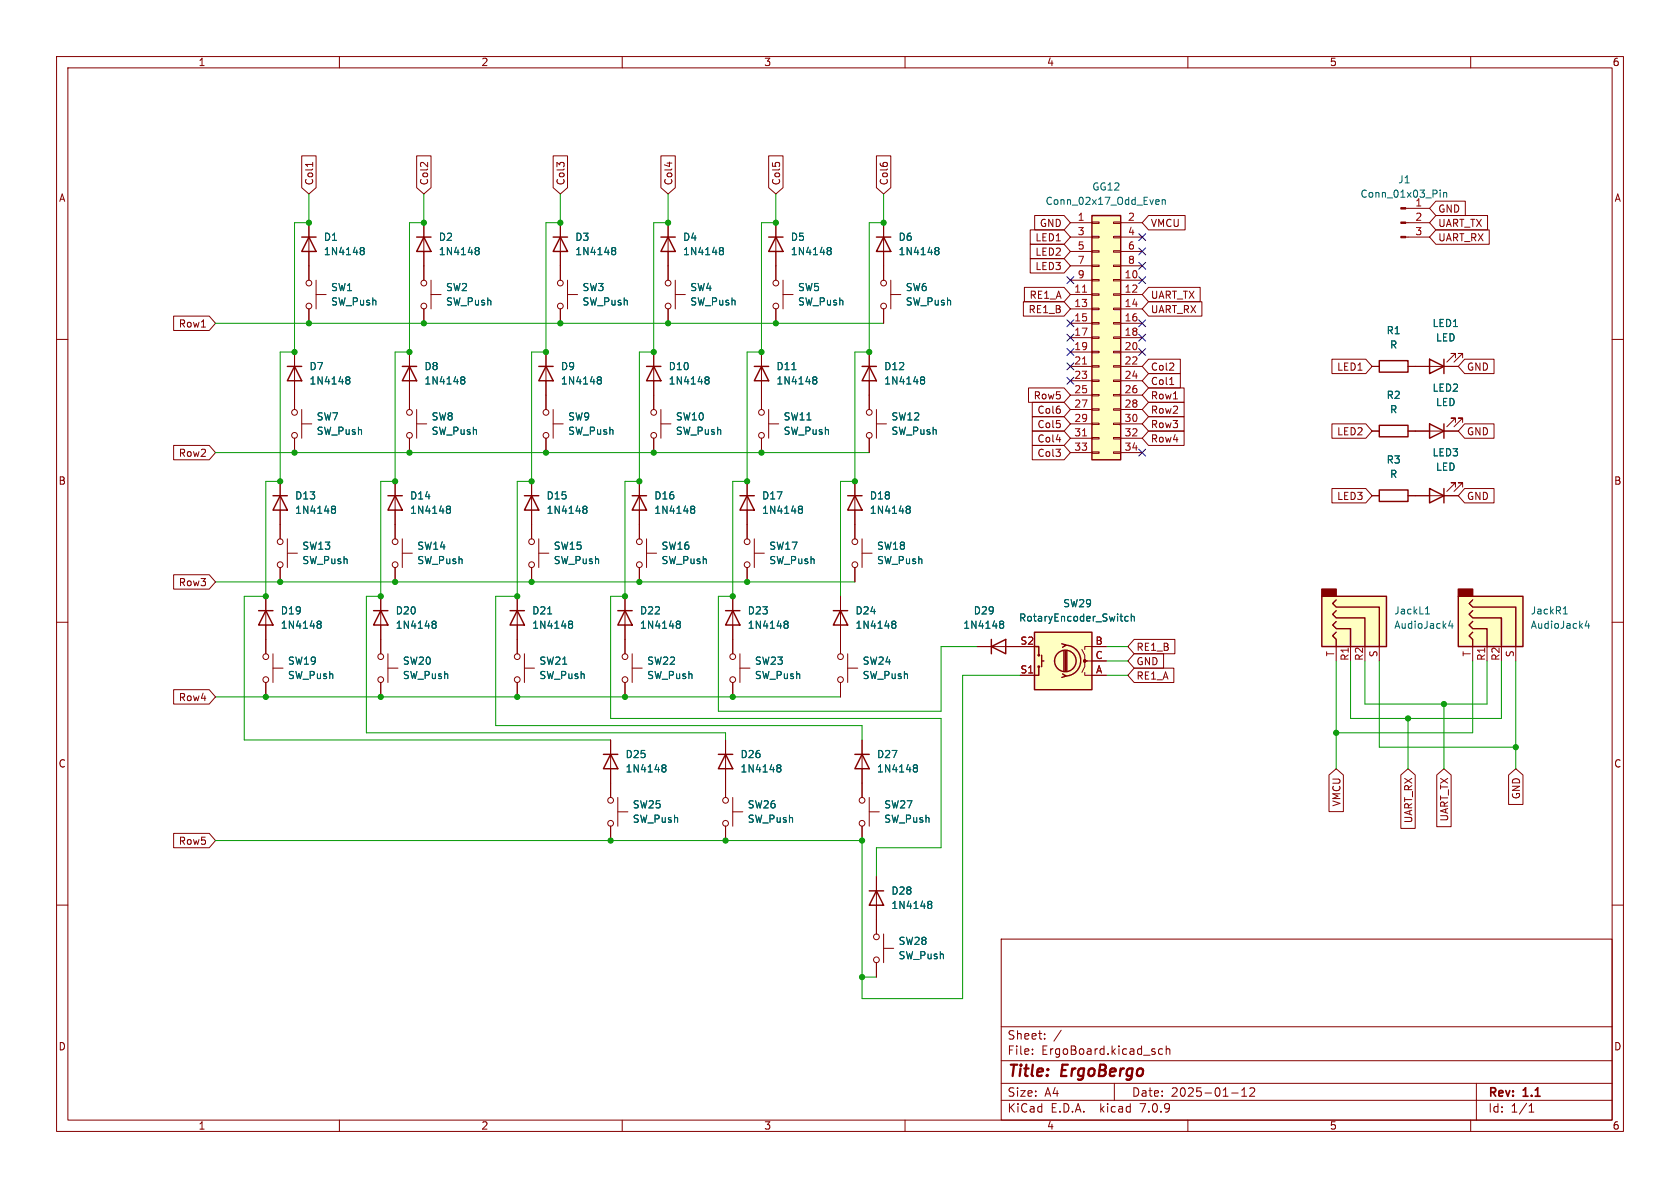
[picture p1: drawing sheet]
<svg xmlns="http://www.w3.org/2000/svg" width="297mm" height="210mm" viewBox="0 0 297 210" stroke-linecap="round" stroke-linejoin="round" font-family="sans-serif">
<g fill="none" stroke="#840000" stroke-width=".18">
<path d="M10 10h277v190h-277zM12 12h273v186h-273zM60 10v2M110 10v2M160 10v2M210 10v2M260 10v2M53.3 27.6h2.6v5.6l-1.3 1.1-1.3-1.1zM54.6 39.4v10.1M55.3 28.7v.7M73.7 27.6h2.5v5.6l-1.3 1.1-1.2-1.1zM74.9 39.4v10.1"/>
<path d="M97.8 27.6h2.5v5.6l-1.2 1.1-1.3-1.1zM99.1 39.4v10.1M116.8 27.6h2.6v5.6l-1.3 1.1-1.3-1.1zM118.1 39.4v10.1M118.4 28.6v.8M135.9 27.6h2.5v5.6l-1.2 1.1-1.3-1.1zM137.2 39.4v10.1M154.9 27.6h2.6v5.6l-1.3 1.1-1.3-1.1zM156.2 39.4v10.1M182.9 38.1h5.2l1.1 1.3-1.1 1.2h-5.2zM189.2 39.4h3.8M193 39.2h1.3v.3h-1.3z"/>
<path d="M196.8 39.2h1.3v.3h-1.3zM198.1 39.4h3.8M203 38.1h6.5v2.5h-6.5l-1.1-1.2zM248.5 39.4h4.2M248.5 36.8h4.2M253.8 38.1h9.2v2.5h-9.2l-1.1-1.2zM253.8 35.6h5.2v2.5h-5.2l-1.1-1.3zM10 60h2M30.7 55.9h6.3l1.1 1.3-1.1 1.2h-6.3zM35.6 57.8h.7M54.6 54.6v2.6M55.9 52.1h1.8"/>
<path d="M55.9 49.5v5.1M74.9 54.6v2.6M76.2 52.1h1.8M76.2 49.5v5.1M99.1 54.6v2.6M100.3 52.1h1.8M100.3 49.5v5.1M118.1 54.6v2.6M119.4 52.1h1.8M119.4 49.5v5.1M137.2 54.6v2.6M138.4 52.1h1.8"/>
<path d="M138.4 49.5v5.1M156.2 54.6v2.6M157.5 52.1h1.8M157.5 49.5v5.1M180.9 53.3h7.2l1.1 1.3-1.1 1.3h-7.2zM181.1 50.8h7l1.1 1.3-1.1 1.2h-7zM182.1 40.6h6l1.1 1.3-1.1 1.3h-6zM182.1 43.2h6l1.1 1.3-1.1 1.2h-6zM182.1 45.7h6l1.1 1.3-1.1 1.3h-6zM189.2 41.9h3.8M189.2 52.1h3.8M189.2 49.5h3.8"/>
<path d="M189.2 54.6h3.8M189.2 57.2h3.8M189.2 59.7h3.8M189.2 44.5h3.8M189.2 47h3.8M193 59.6h1.3v.2h-1.3zM193 57h1.3v.3h-1.3zM193 54.5h1.3v.2h-1.3zM193 51.9h1.3v.3h-1.3zM193 49.4h1.3v.3h-1.3zM193 46.9h1.3v.2h-1.3zM193 44.3h1.3v.3h-1.3z"/>
<path d="M193 41.8h1.3v.2h-1.3zM196.8 59.6h1.3v.2h-1.3zM196.8 57h1.3v.3h-1.3zM196.8 54.5h1.3v.2h-1.3zM196.8 51.9h1.3v.3h-1.3zM196.8 49.4h1.3v.3h-1.3zM196.8 46.9h1.3v.2h-1.3zM196.8 44.3h1.3v.3h-1.3zM196.8 41.8h1.3v.2h-1.3zM198.1 41.9h3.8M198.1 52.1h3.8M198.1 49.5h3.8"/>
<path d="M198.1 54.6h3.8M198.1 57.2h3.8M198.1 59.7h3.8M198.1 44.5h3.8M198.1 47h3.8M203 53.3h9.5v2.6h-9.5l-1.1-1.3zM203 50.8h9.2v2.5h-9.2l-1.1-1.2zM248.5 41.9h4.2M253.8 40.6h9.5v2.6h-9.5l-1.1-1.3zM285 60h2M30.7 78.7h6.3l1.1 1.3-1.1 1.3h-6.3zM52.1 62.2v10.2"/>
<path d="M52.1 77.5v2.5M53.3 74.9h1.8M53.3 72.4v5.1M72.4 62.2v10.2M72.4 77.5v2.5M73.7 74.9h1.7M73.7 72.4v5.1M96.5 62.2v10.2M96.5 77.5v2.5M97.8 74.9h1.8M97.8 72.4v5.1M115.6 62.2v10.2"/>
<path d="M115.6 77.5v2.5M116.8 74.9h1.8M116.8 72.4v5.1M134.6 62.2v10.2M134.6 77.5v2.5M135.9 74.9h1.8M135.9 72.4v5.1M153.7 62.2v10.2M153.7 77.5v2.5M154.9 74.9h1.8M154.9 72.4v5.1M181.8 68.6h6.3l1.1 1.3-1.1 1.2h-6.3z"/>
<path d="M182.5 78.7h5.6l1.1 1.3-1.1 1.3h-5.6zM182.5 73.7h5.6l1.1 1.2-1.1 1.3h-5.6zM182.5 71.1h5.6l1.1 1.3-1.1 1.3h-5.6zM182.5 76.2h5.6l1.1 1.3-1.1 1.2h-5.6zM186.7 77.7h.8M189.2 74.9h3.8M189.2 62.2h3.8M189.2 64.8h3.8M189.2 67.3h3.8M189.2 69.9h3.8M189.2 72.4h3.8M189.2 77.5h3.8"/>
<path d="M193 79.9h1.3v.2h-1.3zM193 77.3h1.3v.3h-1.3zM193 74.8h1.3v.3h-1.3zM193 72.3h1.3v.2h-1.3zM193 69.7h1.3v.3h-1.3zM193 67.2h1.3v.2h-1.3zM193 64.6h1.3v.3h-1.3zM193 62.1h1.3v.3h-1.3zM196.8 79.9h1.3v.2h-1.3zM196.8 77.3h1.3v.3h-1.3zM196.8 74.8h1.3v.3h-1.3zM196.8 72.3h1.3v.2h-1.3z"/>
<path d="M196.8 69.7h1.3v.3h-1.3zM196.8 67.2h1.3v.2h-1.3zM196.8 64.6h1.3v.3h-1.3zM196.8 62.1h1.3v.3h-1.3zM198.1 74.9h3.8M198.1 62.2h3.8M198.1 64.8h3.8M198.1 67.3h3.8M198.1 69.9h3.8M198.1 72.4h3.8M198.1 77.5h3.8M203 63.5h5.7v2.5h-5.7l-1.1-1.2z"/>
<path d="M203 71.1h6.3v2.6h-6.3l-1.1-1.3zM203 68.6h6.3v2.5h-6.3l-1.1-1.2zM203 76.2h6.3v2.5h-6.3l-1.1-1.2zM203 73.7h6.3v2.5h-6.3l-1.1-1.3zM203 66h5.7v2.6h-5.7l-1.1-1.3zM206.8 68h.7M207.5 70.5h.7M235.5 74.9h6l1.1 1.3-1.1 1.3h-6zM235.5 63.5h6l1.1 1.3-1.1 1.2h-6zM242.6 64.8h1.2M242.6 76.2h1.2M248.9 64.8h8.9"/>
<path d="M248.9 76.2h8.9M257.3 63.2v-.7h-.8h.8l-1.5 1.5M257.3 74.7v-.8h-.8h.8l-1.5 1.5M258.6 63.2v-.7h-.8h.8l-1.6 1.5M258.6 74.7v-.8h-.8h.8l-1.6 1.5M258.9 63.5h5.2v2.5h-5.2l-1.1-1.2zM258.9 74.9h5.2v2.6h-5.2l-1.1-1.3zM49.5 85.1v10.2M50.8 97.8h1.8M50.8 95.3v5M69.8 85.1v10.2M71.1 97.8h1.8"/>
<path d="M71.1 95.3v5M94 85.1v10.2M95.2 97.8h1.8M95.2 95.3v5M113 85.1v10.2M114.3 97.8h1.8M114.3 95.3v5M132.1 85.1v10.2M133.3 97.8h1.8M133.3 95.3v5M151.1 85.1v10.2M152.4 97.8h1.8"/>
<path d="M152.4 95.3v5M189.2 80h3.8M198.1 80h3.8M235.5 86.4h6l1.1 1.2-1.1 1.3h-6zM242.6 87.6h1.2M248.9 87.6h8.9M257.3 86.1v-.8h-.8h.8l-1.5 1.6M258.6 86.1v-.8h-.8h.8l-1.6 1.6M258.9 86.4h5.2v2.5h-5.2l-1.1-1.3zM10 110h2M30.7 101.6h6.3l1.1 1.3-1.1 1.2h-6.3zM47 105.4v10.2"/>
<path d="M48.3 118.1h1.7M48.3 115.6v5.1M49.5 100.3v2.6M67.3 105.4v10.2M68.6 118.1h1.8M68.6 115.6v5.1M69.8 100.3v2.6M91.4 105.4v10.2M92.7 118.1h1.8M92.7 115.6v5.1M94 100.3v2.6M110.5 105.4v10.2"/>
<path d="M111.8 118.1h1.7M111.8 115.6v5.1M113 100.3v2.6M129.5 105.4v10.2M130.8 118.1h1.8M130.8 115.6v5.1M132.1 100.3v2.6M148.6 105.4v10.2M149.9 118.1h1.7M149.9 115.6v5.1M151.1 100.3v2.6M172.7 114.3h7.6"/>
<path d="M180.3 119.4h2.6M191.3 114.8l.5 1v1h3.8M191.8 118.9v.5h3.8M192.3 116.8h-.5v1.1l-.5 1M195.6 114.3h-3.8v.5M200.5 115.6h5.2v2.5h-5.2l-1.1-1.3zM200.5 118.1h7v2.6h-7l-1.1-1.3zM200.5 113h7.2v2.6h-7.2l-1.1-1.3zM236.2 114.3v2.5M238.8 114.3v2.5M243.8 114.3v2.5M260.3 114.3v2.5"/>
<path d="M262.9 114.3v2.5M268 114.3v2.5M285 110h2M30.7 121.9h6.3l1.1 1.3-1.1 1.3h-6.3zM47 120.7v2.5M67.3 120.7v2.5M91.4 120.7v2.5M107.9 130.8v10.2M110.5 120.7v2.5M128.3 130.8v10.2M129.5 120.7v2.5M148.6 120.7v2.5"/>
<path d="M152.4 130.8v10.2M234.9 137l1.3-1.1 1.3 1.1v6.5h-2.6zM247.6 137l1.3-1.1 1.3 1.1v9.4h-2.6zM254 137l1.3-1.1 1.2 1.1v9.1h-2.5zM266.7 137l1.3-1.1 1.2 1.1v5.2h-2.5zM10 160h2M30.7 147.3h6.3l1.1 1.3-1.1 1.3h-6.3zM107.9 146.1v2.5M109.2 143.5h1.8M109.2 141v5.1M128.3 146.1v2.5M129.5 143.5h1.8"/>
<path d="M129.5 141v5.1M152.4 146.1v2.5M153.7 141v5.1M153.7 143.5h1.7M154.9 154.9v10.2M285 160h2M154.9 170.2v2.5M156.2 165.1v5.1M156.2 167.6h1.8M177 166h108v32h-108zM60 198v2M110 198v2"/>
<path d="M160 198v2M177 194.5h108M177 191.5h108M177 187.5h108M177 181.5h108M182.5 186.3v.1M182.5 185.5v.1M184.7 183.6v.1M184.7 182.8v.1M187.6 182.1l-1.3 2M197 191.5v3M205.5 185.5l-.4-.1-.3 .3v.4l.2 .2h.5"/>
<path d="M206.2 185.5l.2-.1 .3 .1 .1 .9M206.2 184.9v1.5M210 198v2M217.7 193.2h1.2M219.5 193.8h.9M219.5 192.7l.5-.4v1.5M221 192.4l.5-.1 .2 .1 .1 .3-.9 1.1h.9M260 198v2M261 191.5v6.5M270.3 196.6h.9M270.3 195.5l.4-.4v1.5"/>
<circle cx="54.6" cy="50" r=".51"/>
<circle cx="54.6" cy="54.1" r=".51"/>
<circle cx="74.9" cy="50" r=".51"/>
<circle cx="74.9" cy="54.1" r=".51"/>
<circle cx="99.1" cy="54.1" r=".51"/>
<circle cx="99.1" cy="50" r=".51"/>
<circle cx="118.1" cy="54.1" r=".51"/>
<circle cx="118.1" cy="50" r=".51"/>
<circle cx="137.2" cy="50" r=".51"/>
<circle cx="137.2" cy="54.1" r=".51"/>
<circle cx="156.2" cy="54.1" r=".51"/>
<circle cx="156.2" cy="50" r=".51"/>
<circle cx="52.1" cy="77" r=".51"/>
<circle cx="52.1" cy="72.9" r=".51"/>
<circle cx="72.4" cy="77" r=".51"/>
<circle cx="72.4" cy="72.9" r=".51"/>
<circle cx="96.5" cy="72.9" r=".51"/>
<circle cx="96.5" cy="77" r=".51"/>
<circle cx="115.6" cy="72.9" r=".51"/>
<circle cx="115.6" cy="77" r=".51"/>
<circle cx="134.6" cy="72.9" r=".51"/>
<circle cx="134.6" cy="77" r=".51"/>
<circle cx="153.7" cy="72.9" r=".51"/>
<circle cx="153.7" cy="77" r=".51"/>
<circle cx="49.5" cy="99.8" r=".51"/>
<circle cx="49.5" cy="95.8" r=".51"/>
<circle cx="69.9" cy="95.8" r=".51"/>
<circle cx="69.9" cy="99.8" r=".51"/>
<circle cx="94" cy="99.8" r=".51"/>
<circle cx="94" cy="95.8" r=".51"/>
<circle cx="113" cy="99.8" r=".51"/>
<circle cx="113" cy="95.8" r=".51"/>
<circle cx="132.1" cy="99.8" r=".51"/>
<circle cx="132.1" cy="95.8" r=".51"/>
<circle cx="151.1" cy="99.8" r=".51"/>
<circle cx="151.1" cy="95.8" r=".51"/>
<circle cx="47" cy="116.1" r=".51"/>
<circle cx="67.3" cy="116.1" r=".51"/>
<circle cx="91.4" cy="116.1" r=".51"/>
<circle cx="110.5" cy="116.1" r=".51"/>
<circle cx="129.5" cy="116.1" r=".51"/>
<circle cx="148.6" cy="116.1" r=".51"/>
<circle cx="47" cy="120.1" r=".51"/>
<circle cx="67.3" cy="120.1" r=".51"/>
<circle cx="91.4" cy="120.1" r=".51"/>
<circle cx="110.5" cy="120.1" r=".51"/>
<circle cx="129.5" cy="120.1" r=".51"/>
<circle cx="148.6" cy="120.1" r=".51"/>
<circle cx="108" cy="145.5" r=".51"/>
<circle cx="108" cy="141.5" r=".51"/>
<circle cx="128.3" cy="145.5" r=".51"/>
<circle cx="128.3" cy="141.5" r=".51"/>
<circle cx="152.4" cy="141.5" r=".51"/>
<circle cx="152.4" cy="145.5" r=".51"/>
<circle cx="154.9" cy="169.7" r=".51"/>
<circle cx="154.9" cy="165.6" r=".51"/>
</g>
<g fill="#840000" stroke="#840000" stroke-width=".18">
<path d="M247.6 41.8h.9v.2h-.9z"/>
<path d="M247.6 39.2h.9v.3h-.9z"/>
<path d="M247.6 36.7h.9v.3h-.9z"/>
<circle cx="191.8" cy="116.8" r=".25"/>
</g>
<g fill="none" stroke="#006464" stroke-width=".18">
<path d="M204.5 35.3l.4 .1v.2l-.6 .1M204.9 36.1h-.4M205.5 35.4l.1-.1 .4 .1v.7M205.5 35.3v.8M254.6 33.6v.1M254.6 34v.9M255.2 34v.9M255.2 34.1l.2-.1 .3 .1 .1 .8M63.8 43.8h.4l.1 .1 .1 .2-.2 .2M63.8 44.2l.1 .1M63.9 44.3h.3M63.9 44.3l-.1 .1"/>
<path d="M64.2 44.3l.2 .2-.1 .4-.1 .1h-.4M84.1 43.8h.4l.2 .1v.2l-.2 .2M84.1 44.2l.1 .1M84.2 44.3h.3M84.2 44.3l-.1 .1M84.5 44.3l.2 .2v.4l-.2 .1h-.4M108.2 44.2l.2 .1M108.2 43.8h.4l.2 .1v.2l-.2 .2M108.4 44.3h.2M108.4 44.3l-.2 .1M108.6 44.3l.2 .2v.4l-.2 .1h-.4M127.3 43.8h.4l.1 .1 .1 .2-.2 .2"/>
<path d="M127.3 44.2l.1 .1M127.4 44.3h.3M127.4 44.3l-.1 .1M127.7 44.3l.2 .2-.1 .4-.1 .1h-.4M146.3 43.8h.4l.2 .1v.2l-.2 .2M146.3 44.2l.2 .1M146.5 44.3h.2M146.5 44.3l-.2 .1M146.7 44.3l.2 .2v.4l-.2 .1h-.4M165.4 43.8h.4l.1 .1 .1 .2-.2 .2M165.4 44.2l.1 .1M165.5 44.3h.3"/>
<path d="M165.5 44.3l-.1 .1M165.8 44.3l.2 .2-.1 .4-.1 .1h-.4M61.3 66.7l.3-.1 .2 .1 .1 .2-.3 .3M61.3 67.1l.1 .1M61.4 67.2h.2M61.4 67.2h-.1M61.6 67.2l.3 .2-.1 .4-.2 .1-.3-.1M81.6 66.7l.3-.1 .2 .1 .1 .2-.3 .3M81.6 67.1l.1 .1M81.7 67.2h.2M81.7 67.2h-.1M81.9 67.2l.3 .2-.1 .4-.2 .1-.3-.1"/>
<path d="M105.7 66.7l.4-.1 .1 .1 .1 .2-.2 .3M105.7 67.1l.1 .1M105.8 67.2h.3M105.8 67.2h-.1M106.1 67.2l.2 .2-.1 .4-.1 .1-.4-.1M124.8 66.7l.3-.1 .2 .1 .1 .2-.3 .3M124.8 67.1l.1 .1M124.9 67.2h.2M124.9 67.2h-.1M125.1 67.2l.3 .2-.1 .4-.2 .1-.3-.1M140 65.3h.7M143.8 67.1l.1 .1"/>
<path d="M143.8 66.7l.4-.1 .1 .1 .1 .2-.2 .3M143.9 67.2h.3M143.9 67.2h-.1M144.2 67.2l.2 .2-.1 .4-.1 .1-.4-.1M162.9 66.7l.3-.1 .2 .1 .1 .2-.3 .3M162.9 67.1l.1 .1M163 67.2h.2M163 67.2h-.1M163.2 67.2l.3 .2-.1 .4-.2 .1-.3-.1M58.7 90h.1M58.7 89.5h.4l.2 .1v.2l-.2 .2M58.8 90h.3"/>
<path d="M58.8 90l-.1 .1M59.1 90l.2 .3v.3l-.2 .1h-.4M79 89.5h.4l.2 .1v.2l-.2 .2M79 90h.2M79.2 90h.2M79.2 90l-.2 .1M79.4 90l.2 .3v.3l-.2 .1h-.4M103.2 89.5h.3l.2 .1 .1 .2-.3 .2M103.2 90h.1M103.3 90h.2M103.3 90l-.1 .1M103.5 90l.3 .3-.1 .3-.2 .1h-.3"/>
<path d="M122.2 89.5h.4l.2 .1v.2l-.2 .2M122.2 90h.1M122.3 90h.3M122.3 90l-.1 .1M122.6 90l.2 .3v.3l-.2 .1h-.4M141.3 89.5h.3l.2 .1 .1 .2-.3 .2M141.3 90h.1M141.4 90h.2M141.4 90l-.1 .1M141.6 90l.3 .3-.1 .3-.2 .1h-.3M160.3 89.5h.4l.2 .1v.2l-.2 .2M160.3 90h.1"/>
<path d="M160.4 90h.3M160.4 90l-.1 .1M160.7 90l.2 .3v.3l-.2 .1h-.4M56.2 110.3h.1M56.2 109.9l.3-.1 .2 .1 .1 .2-.3 .2M56.3 110.3l-.1 .1M56.3 110.3h.2M56.5 110.3l.3 .3-.1 .3-.2 .2-.3-.1M76.5 109.9l.4-.1 .1 .1 .1 .2-.2 .2M76.5 110.3h.1M76.6 110.3h.3M76.6 110.3l-.1 .1"/>
<path d="M76.9 110.3l.2 .3-.1 .3-.1 .2-.4-.1M96.8 108.5h.7M100.6 109.9l.4-.1 .2 .1v.2l-.2 .2M100.6 110.3h.1M100.7 110.3h.3M100.7 110.3l-.1 .1M101 110.3l.2 .3v.3l-.2 .2-.4-.1M119.7 109.9l.3-.1 .2 .1 .1 .2-.3 .2M119.7 110.3h.1M119.8 110.3h.2M119.8 110.3l-.1 .1M120 110.3l.3 .3-.1 .3-.2 .2-.3-.1"/>
<path d="M138.7 109.9l.4-.1 .2 .1v.2l-.2 .2M138.7 110.3h.1M138.8 110.3h.3M138.8 110.3l-.1 .1M139.1 110.3l.2 .3v.3l-.2 .2-.4-.1M157.8 109.9l.3-.1 .2 .1 .1 .2-.3 .2M157.8 110.3h.1M157.9 110.3h.2M157.9 110.3l-.1 .1M158.1 110.3l.3 .3-.1 .3-.2 .2-.3-.1M176.8 109.9l.4-.1 .2 .1v.2l-.2 .2M176.8 110.3h.2"/>
<path d="M177 110.3h.2M177 110.3l-.2 .1M177.2 110.3l.2 .3v.3l-.2 .2-.4-.1M199.5 109h-.4l-.3 .2 .2 .5h.5M200 109.1l.2-.1h.3v.8M200 108.5v1.3M252 108.5h.7M252.2 107.4l.2-.1v1.2M256.4 109.7l-.3 .9h.8M256.7 110.2v.9M276.4 108.5h.7M276.6 107.4l.1-.1v1.2"/>
<path d="M280.5 109.7l-.3 .9h.8M280.8 110.2v.9M117.1 135.3l.4-.1 .2 .1v.2l-.2 .2M117.1 135.7h.2M117.3 135.7h.2M117.3 135.7l-.2 .1M117.5 135.7l.2 .3v.3l-.2 .2-.4-.1M137.5 135.7h.1M137.5 135.3l.3-.1 .2 .1 .1 .2-.3 .2M137.6 135.7h.2M137.6 135.7l-.1 .1M137.8 135.7l.3 .3-.1 .3-.2 .2-.3-.1"/>
<path d="M161.6 135.3l.3-.1 .2 .1 .1 .2-.3 .2M161.6 135.7h.1M161.7 135.7h.2M161.7 135.7l-.1 .1M161.9 135.7l.3 .3-.1 .3-.2 .2-.3-.1M164.1 159.8l.1 .1M164.1 159.4l.4-.1 .2 .2v.1l-.2 .3M164.2 159.9h.3M164.2 159.9h-.1M164.5 159.9l.2 .2v.4l-.2 .1-.4-.1"/>
</g>
<g fill="none" stroke="#840000" stroke-width=".25">
<path d="M193 38.1h5.1v43.2h-5.1zM53.3 41.9h2.6M54.6 41.9l1.3 2.6h-2.6zM73.7 41.9h2.5M74.9 41.9l1.3 2.6h-2.5zM97.8 41.9h2.5M99.1 41.9l1.2 2.6h-2.5zM116.8 41.9h2.6M118.1 41.9l1.3 2.6h-2.6zM135.9 41.9h2.5M137.2 41.9l1.2 2.6h-2.5zM154.9 41.9h2.6"/>
<path d="M156.2 41.9l1.3 2.6h-2.6zM50.8 64.8h2.5M52.1 64.8l1.2 2.5h-2.5zM71.1 64.8h2.6M72.4 64.8l1.3 2.5h-2.6zM95.2 64.8h2.6M96.5 64.8l1.3 2.5h-2.6zM114.3 64.8h2.5M115.6 64.8l1.2 2.5h-2.5zM133.3 64.8h2.6M134.6 64.8l1.3 2.5h-2.6zM152.4 64.8h2.5"/>
<path d="M153.7 64.8l1.2 2.5h-2.5zM243.8 63.8h5.1v2h-5.1zM243.8 75.2h5.1v2h-5.1zM252.7 63.5l2.6 1.3-2.6 1.2zM252.7 74.9l2.6 1.3-2.6 1.3zM255.3 63.5v2.5M255.3 74.9v2.6M48.3 87.6h2.5M49.5 87.6l1.3 2.6h-2.5zM68.6 87.6h2.5M69.8 87.6l1.3 2.6h-2.5zM92.7 87.6h2.5"/>
<path d="M94 87.6l1.2 2.6h-2.5zM111.8 87.6h2.5M113 87.6l1.3 2.6h-2.5zM130.8 87.6h2.5M132.1 87.6l1.2 2.6h-2.5zM149.9 87.6h2.5M151.1 87.6l1.3 2.6h-2.5zM243.8 86.6h5.1v2h-5.1zM252.7 86.4l2.6 1.2-2.6 1.3zM255.3 86.4v2.5M45.7 108h2.6M47 108l1.3 2.5h-2.6z"/>
<path d="M66 108h2.6M67.3 108l1.3 2.5h-2.6zM90.2 108h2.5M91.4 108l1.3 2.5h-2.5zM109.2 108h2.6M110.5 108l1.3 2.5h-2.6zM128.3 108h2.5M129.5 108l1.3 2.5h-2.5zM147.3 108h2.6M148.6 108l1.3 2.5h-2.6zM175.3 114.3l2.5-1.3v2.6zM175.3 113v2.6"/>
<path d="M182.9 111.8h10.1v10.1h-10.1zM182.9 114.3h.7v1.5M183.6 117.9v1.5h-.7M184.1 116.8h.4M184.1 115.8v2.1M187.7 113.8l.8 .2-.7 .4M187.8 119.1l.7 .4-.8 .3M188.1 115.1v3.5M188.3 114a2.73 2.73 0 0 1 2.8 2.8 2.73 2.73 0 0 1-2.8 2.7M188.3 115.1v3.5M188.6 115.1v3.5M233.7 105.4h11.4v8.9h-11.4z"/>
<path d="M236.2 111.8l-.6 .6 .6 .6v1.3M236.2 106l-.6 .7 .6 .6h7.6v7M236.2 109.9l-.6 .6 .6 .6h2.6v3.2M236.2 108l-.6 .6 .6 .6h5.1v5.1M257.8 105.4h11.4v8.9h-11.4zM260.3 111.8l-.6 .6 .6 .6v1.3M260.3 106l-.6 .7 .6 .6h7.7v7M260.3 109.9l-.6 .6 .6 .6h2.6v3.2M260.3 108l-.6 .6 .6 .6h5.1v5.1M106.7 133.4h2.5M107.9 133.4l1.3 2.5h-2.5zM127 133.4h2.5"/>
<path d="M128.3 133.4l1.2 2.5h-2.5zM151.1 133.4h2.6M152.4 133.4l1.3 2.5h-2.6zM153.7 157.5h2.5M154.9 157.5l1.3 2.5h-2.5z"/>
<circle cx="183.6" cy="115.8" r=".13"/>
<circle cx="183.6" cy="117.9" r=".13"/>
<circle cx="188.3" cy="116.8" r="1.9"/>
</g>
<g fill="#ffffc2" stroke="#ffffc2" stroke-width=".18">
<path d="M193 38.1h5.1v43.2h-5.1z"/>
<path d="M233.7 105.4h11.4v8.9h-11.4z"/>
<path d="M182.9 111.8h10.1v10.1h-10.1z"/>
<path d="M257.8 105.4h11.4v8.9h-11.4z"/>
</g>
<path d="M191.4 51.7h.7M191.4 64.4h.7M191.4 77.1h.7" fill="none" stroke="#a90000" stroke-width=".18"/>
<g fill="#840000" stroke="#840000" stroke-width=".25">
<path d="M233.7 104.1h2.5v1.3h-2.5z"/>
<path d="M257.8 104.1h2.5v1.3h-2.5z"/>
</g>
<g fill="none" stroke="#009600" stroke-width=".18">
<path d="M54.6 34.3v5.1h-2.5v22.8h-2.6v22.9h-2.5v20.3h-3.8v25.4h64.7M74.9 34.3v5.1h-2.5v22.8h-2.6v22.9h-2.5v20.3h-2.5v24.1h63.5v1.3M99.1 34.3v5.1h-2.6v22.8h-2.5v22.9h-2.6v20.3h-3.8v22.9h64.8v2.5M118.1 34.3v5.1h-2.5v22.8h-2.6v22.9h-2.5v20.3h-2.6v21.6h58.5v22.9h-11.5v5M137.2 34.3v5.1h-2.6v22.8h-2.5v22.9h-2.6v20.3h-2.5v20.3h39.4v-11.4h6.3M156.2 34.3v5.1h-2.5v22.8h-2.6v22.9h-2.5v20.3M38.1 57.2h118.1M38.1 80h115.6M38.1 102.9h113M180.3 119.4h-10.1v57.1h-17.8v-27.9h-114.3M195.6 119.4h3.8M195.6 116.8h3.8"/>
<path d="M195.6 114.3h3.8M236.2 116.8v19.1M238.8 116.8v10.2h26.6v-10.2M241.3 116.8v7.7h21.6v-7.7M243.8 116.8v15.3h24.2M260.3 116.8v12.7h-24.1M268 116.8v19.1M38.1 123.2h110.5M248.9 127v8.9M255.3 124.5v11.4M152.4 172.7h2.5"/>
</g>
<g fill="none" stroke="#000084" stroke-width=".18">
<path d="M188.6 56.5l1.2 1.3M188.6 48.9l1.2 1.2M188.6 59.1l1.2 1.2M189.8 56.5l-1.2 1.3M189.8 48.9l-1.2 1.2M189.8 59.1l-1.2 1.2M201.3 56.5l1.2 1.3M201.3 59.1l1.2 1.2M201.3 43.8l1.2 1.3M201.3 46.4l1.2 1.2M201.3 48.9l1.2 1.2M201.3 41.3l1.2 1.2"/>
<path d="M202.5 43.8l-1.2 1.3M202.5 56.5l-1.2 1.3M202.5 59.1l-1.2 1.2M202.5 46.4l-1.2 1.2M202.5 48.9l-1.2 1.2M202.5 41.3l-1.2 1.2M188.6 66.7l1.2 1.2M188.6 64.2l1.2 1.2M188.6 61.6l1.2 1.2M189.8 61.6l-1.2 1.2M189.8 66.7l-1.2 1.2M189.8 64.2l-1.2 1.2"/>
<path d="M201.3 61.6l1.2 1.2M201.3 79.4l1.2 1.2M202.5 61.6l-1.2 1.2M202.5 79.4l-1.2 1.2"/>
</g>
<g fill="#009600" stroke="#009600" stroke-width=".18">
<circle cx="69.8" cy="85.1" r=".46"/>
<circle cx="72.4" cy="80" r=".46"/>
<circle cx="52.1" cy="80" r=".46"/>
<circle cx="52.1" cy="62.2" r=".46"/>
<circle cx="49.5" cy="85.1" r=".46"/>
<circle cx="54.6" cy="57.2" r=".46"/>
<circle cx="72.4" cy="62.2" r=".46"/>
<circle cx="54.6" cy="39.4" r=".46"/>
<circle cx="49.5" cy="102.9" r=".46"/>
<circle cx="47" cy="105.4" r=".46"/>
<circle cx="129.5" cy="105.4" r=".46"/>
<circle cx="129.5" cy="123.2" r=".46"/>
<circle cx="132.1" cy="102.9" r=".46"/>
<circle cx="107.9" cy="148.6" r=".46"/>
<circle cx="128.3" cy="148.6" r=".46"/>
<circle cx="69.8" cy="102.9" r=".46"/>
<circle cx="94" cy="85.1" r=".46"/>
<circle cx="96.5" cy="80" r=".46"/>
<circle cx="115.6" cy="80" r=".46"/>
<circle cx="113" cy="85.1" r=".46"/>
<circle cx="91.4" cy="105.4" r=".46"/>
<circle cx="94" cy="102.9" r=".46"/>
<circle cx="74.9" cy="39.4" r=".46"/>
<circle cx="74.9" cy="57.2" r=".46"/>
<circle cx="156.2" cy="39.4" r=".46"/>
<circle cx="115.6" cy="62.2" r=".46"/>
<circle cx="96.5" cy="62.2" r=".46"/>
<circle cx="99.1" cy="39.4" r=".46"/>
<circle cx="99.1" cy="57.2" r=".46"/>
<circle cx="67.3" cy="105.4" r=".46"/>
<circle cx="91.4" cy="123.2" r=".46"/>
<circle cx="110.5" cy="123.2" r=".46"/>
<circle cx="113" cy="102.9" r=".46"/>
<circle cx="110.5" cy="105.4" r=".46"/>
<circle cx="67.3" cy="123.2" r=".46"/>
<circle cx="47" cy="123.2" r=".46"/>
<circle cx="152.4" cy="148.6" r=".46"/>
<circle cx="248.9" cy="127" r=".46"/>
<circle cx="236.2" cy="129.5" r=".46"/>
<circle cx="152.4" cy="172.7" r=".46"/>
<circle cx="151.1" cy="85.1" r=".46"/>
<circle cx="153.7" cy="62.2" r=".46"/>
<circle cx="137.2" cy="57.2" r=".46"/>
<circle cx="118.1" cy="57.2" r=".46"/>
<circle cx="137.2" cy="39.4" r=".46"/>
<circle cx="118.1" cy="39.4" r=".46"/>
<circle cx="134.6" cy="80" r=".46"/>
<circle cx="132.1" cy="85.1" r=".46"/>
<circle cx="134.6" cy="62.2" r=".46"/>
<circle cx="268" cy="132.1" r=".46"/>
<circle cx="255.3" cy="124.5" r=".46"/>
</g>
<g font-size="2.8" fill="#840000">
<text x="178" y="190.9">Title:</text>
<text x="187.7" y="190.9">ErgoBergo</text>
</g>
<g font-size="2.1" fill="#840000">
<text x="178" y="184">Sheet:</text>
<text x="178" y="186.7">File:</text>
<text x="184.1" y="186.7">ErgoBoard.kicad_sch</text>
<text x="178" y="196.9">KiCad</text>
<text x="178" y="194.1">Size:</text>
<text x="184.7" y="194.1">A4</text>
<text x="185.7" y="196.9">E.D.A.</text>
<text x="194.6" y="196.9">kicad</text>
<text x="200" y="194.1">Date:</text>
<text x="201.8" y="196.9">7.0.9</text>
<text x="207" y="194.1">2025-01-12</text>
<text x="263" y="194.3">Rev:</text>
<text x="263" y="196.9">Id:</text>
<text x="267.1" y="196.9">1/1</text>
<text x="269.4" y="194.3">1.1</text>
</g>
<g font-size="1.8" fill="#840000">
<text x="35" y="11.9">1</text>
<text x="85" y="11.9">2</text>
<text x="135" y="11.9">3</text>
<text x="185" y="11.9">4</text>
<text x="235" y="11.9">5</text>
<text x="285" y="11.9">6</text>
<text x="10.3" y="35.9">A</text>
<text x="55.6" y="32.9" transform="rotate(-90 55.6 32.9)">Col1</text>
<text x="75.9" y="32.9" transform="rotate(-90 75.9 32.9)">Col2</text>
<text x="100" y="32.9" transform="rotate(-90 100 32.9)">Col3</text>
<text x="119.1" y="32.9" transform="rotate(-90 119.1 32.9)">Col4</text>
<text x="138.1" y="32.9" transform="rotate(-90 138.1 32.9)">Col5</text>
<text x="157.2" y="32.9" transform="rotate(-90 157.2 32.9)">Col6</text>
<text x="285.3" y="35.9">A</text>
<text x="183.7" y="40.3">GND</text>
<text x="203.4" y="40.3">VMCU</text>
<text x="254.2" y="40.3">UART_TX</text>
<text x="254.2" y="37.8">GND</text>
<text x="182.9" y="42.9">LED1</text>
<text x="182.9" y="45.4">LED2</text>
<text x="182.9" y="47.9">LED3</text>
<text x="254.2" y="42.9">UART_RX</text>
<text x="181.9" y="53">RE1_A</text>
<text x="203.4" y="53">UART_TX</text>
<text x="31.5" y="58.1">Row1</text>
<text x="181.7" y="55.6">RE1_B</text>
<text x="203.4" y="55.6">UART_RX</text>
<text x="203.4" y="65.7">Col2</text>
<text x="236.3" y="65.7">LED1</text>
<text x="259.2" y="65.7">GND</text>
<text x="182.6" y="70.8">Row5</text>
<text x="203.4" y="70.8">Row1</text>
<text x="203.4" y="68.3">Col1</text>
<text x="183.3" y="75.9">Col5</text>
<text x="183.3" y="73.3">Col6</text>
<text x="203.4" y="73.3">Row2</text>
<text x="203.4" y="75.9">Row3</text>
<text x="236.3" y="77.2">LED2</text>
<text x="259.2" y="77.2">GND</text>
<text x="31.5" y="81">Row2</text>
<text x="183.3" y="81">Col3</text>
<text x="183.3" y="78.4">Col4</text>
<text x="203.4" y="78.4">Row4</text>
<text x="10.3" y="85.9">B</text>
<text x="236.3" y="88.6">LED3</text>
<text x="259.2" y="88.6">GND</text>
<text x="285.3" y="85.9">B</text>
<text x="31.5" y="103.8">Row3</text>
<text x="200.8" y="117.8">GND</text>
<text x="200.8" y="115.3">RE1_B</text>
<text x="31.5" y="124.1">Row4</text>
<text x="200.8" y="120.3">RE1_A</text>
<text x="10.3" y="135.9">C</text>
<text x="285.3" y="135.9">C</text>
<text x="237.2" y="142.7" transform="rotate(-90 237.2 142.7)">VMCU</text>
<text x="268.9" y="141.4" transform="rotate(-90 268.9 141.4)">GND</text>
<text x="31.5" y="149.5">Row5</text>
<text x="249.9" y="145.6" transform="rotate(-90 249.9 145.6)">UART_RX</text>
<text x="256.2" y="145.3" transform="rotate(-90 256.2 145.3)">UART_TX</text>
<text x="10.3" y="185.9">D</text>
<text x="285.3" y="185.9">D</text>
<text x="35" y="199.9">1</text>
<text x="85" y="199.9">2</text>
<text x="135" y="199.9">3</text>
<text x="185" y="199.9">4</text>
<text x="235" y="199.9">5</text>
<text x="285" y="199.9">6</text>
</g>
<g font-size="1.8" fill="#006464">
<text x="193" y="33.9">GG12</text>
<text x="240.4" y="35.2">Conn_01x03_Pin</text>
<text x="247.1" y="32.6">J1</text>
<text x="184.7" y="36.4">Conn_02x17_Odd_Even</text>
<text x="250.1" y="36.6">1</text>
<text x="57.2" y="42.8">D1</text>
<text x="57.2" y="45.3">1N4148</text>
<text x="77.5" y="42.8">D2</text>
<text x="77.5" y="45.3">1N4148</text>
<text x="101.6" y="42.8">D3</text>
<text x="101.6" y="45.3">1N4148</text>
<text x="120.7" y="42.8">D4</text>
<text x="120.7" y="45.3">1N4148</text>
<text x="139.7" y="42.8">D5</text>
<text x="139.7" y="45.3">1N4148</text>
<text x="158.8" y="42.8">D6</text>
<text x="158.8" y="45.3">1N4148</text>
<text x="58.4" y="51.7">SW1</text>
<text x="78.7" y="51.7">SW2</text>
<text x="102.9" y="51.7">SW3</text>
<text x="121.9" y="51.7">SW4</text>
<text x="141" y="51.7">SW5</text>
<text x="160" y="51.7">SW6</text>
<text x="58.4" y="54.2">SW_Push</text>
<text x="78.7" y="54.2">SW_Push</text>
<text x="102.9" y="54.2">SW_Push</text>
<text x="121.9" y="54.2">SW_Push</text>
<text x="141" y="54.2">SW_Push</text>
<text x="160" y="54.2">SW_Push</text>
<text x="245" y="59.3">R1</text>
<text x="253.2" y="58">LED1</text>
<text x="54.6" y="65.6">D7</text>
<text x="74.9" y="65.6">D8</text>
<text x="99.1" y="65.6">D9</text>
<text x="118.1" y="65.6">D10</text>
<text x="137.2" y="65.6">D11</text>
<text x="156.2" y="65.6">D12</text>
<text x="245.6" y="61.8">R</text>
<text x="253.8" y="60.6">LED</text>
<text x="54.6" y="68.2">1N4148</text>
<text x="74.9" y="68.2">1N4148</text>
<text x="99.1" y="68.2">1N4148</text>
<text x="118.1" y="68.2">1N4148</text>
<text x="137.2" y="68.2">1N4148</text>
<text x="156.2" y="68.2">1N4148</text>
<text x="245" y="70.7">R2</text>
<text x="253.2" y="69.4">LED2</text>
<text x="253.8" y="72">LED</text>
<text x="55.9" y="74.5">SW7</text>
<text x="55.9" y="77.1">SW_Push</text>
<text x="76.2" y="74.5">SW8</text>
<text x="76.2" y="77.1">SW_Push</text>
<text x="100.3" y="74.5">SW9</text>
<text x="100.3" y="77.1">SW_Push</text>
<text x="119.4" y="74.5">SW10</text>
<text x="119.4" y="77.1">SW_Push</text>
<text x="138.4" y="74.5">SW11</text>
<text x="138.4" y="77.1">SW_Push</text>
<text x="157.5" y="74.5">SW12</text>
<text x="157.5" y="77.1">SW_Push</text>
<text x="245.6" y="73.3">R</text>
<text x="245" y="82.1">R3</text>
<text x="253.2" y="80.9">LED3</text>
<text x="253.8" y="83.4">LED</text>
<text x="52.1" y="88.5">D13</text>
<text x="72.4" y="88.5">D14</text>
<text x="96.5" y="88.5">D15</text>
<text x="115.6" y="88.5">D16</text>
<text x="134.6" y="88.5">D17</text>
<text x="153.7" y="88.5">D18</text>
<text x="245.6" y="84.7">R</text>
<text x="52.1" y="91">1N4148</text>
<text x="72.4" y="91">1N4148</text>
<text x="96.5" y="91">1N4148</text>
<text x="115.6" y="91">1N4148</text>
<text x="134.6" y="91">1N4148</text>
<text x="153.7" y="91">1N4148</text>
<text x="53.3" y="97.4">SW13</text>
<text x="53.3" y="99.9">SW_Push</text>
<text x="73.7" y="97.4">SW14</text>
<text x="73.7" y="99.9">SW_Push</text>
<text x="97.8" y="97.4">SW15</text>
<text x="97.8" y="99.9">SW_Push</text>
<text x="116.8" y="97.4">SW16</text>
<text x="116.8" y="99.9">SW_Push</text>
<text x="135.9" y="97.4">SW17</text>
<text x="135.9" y="99.9">SW_Push</text>
<text x="154.9" y="97.4">SW18</text>
<text x="154.9" y="99.9">SW_Push</text>
<text x="187.9" y="107.5">SW29</text>
<text x="49.5" y="108.8">D19</text>
<text x="49.5" y="111.4">1N4148</text>
<text x="69.9" y="108.8">D20</text>
<text x="69.9" y="111.4">1N4148</text>
<text x="94" y="108.8">D21</text>
<text x="94" y="111.4">1N4148</text>
<text x="113" y="108.8">D22</text>
<text x="113" y="111.4">1N4148</text>
<text x="132.1" y="108.8">D23</text>
<text x="132.1" y="111.4">1N4148</text>
<text x="151.1" y="108.8">D24</text>
<text x="151.1" y="111.4">1N4148</text>
<text x="170.2" y="111.4">1N4148</text>
<text x="172" y="108.8">D29</text>
<text x="180.1" y="110.1">RotaryEncoder_Switch</text>
<text x="246.4" y="108.8">JackL1</text>
<text x="246.4" y="111.4">AudioJack4</text>
<text x="270.5" y="108.8">JackR1</text>
<text x="270.5" y="111.4">AudioJack4</text>
<text x="50.8" y="117.7">SW19</text>
<text x="71.1" y="117.7">SW20</text>
<text x="95.3" y="117.7">SW21</text>
<text x="114.3" y="117.7">SW22</text>
<text x="133.4" y="117.7">SW23</text>
<text x="152.4" y="117.7">SW24</text>
<text x="50.8" y="120.2">SW_Push</text>
<text x="71.1" y="120.2">SW_Push</text>
<text x="95.3" y="120.2">SW_Push</text>
<text x="114.3" y="120.2">SW_Push</text>
<text x="133.4" y="120.2">SW_Push</text>
<text x="152.4" y="120.2">SW_Push</text>
<text x="110.5" y="134.2">D25</text>
<text x="110.5" y="136.8">1N4148</text>
<text x="130.8" y="134.2">D26</text>
<text x="130.8" y="136.8">1N4148</text>
<text x="154.9" y="134.2">D27</text>
<text x="154.9" y="136.8">1N4148</text>
<text x="111.8" y="143.1">SW25</text>
<text x="132.1" y="143.1">SW26</text>
<text x="156.2" y="143.1">SW27</text>
<text x="111.8" y="145.6">SW_Push</text>
<text x="132.1" y="145.6">SW_Push</text>
<text x="156.2" y="145.6">SW_Push</text>
<text x="157.5" y="158.3">D28</text>
<text x="157.5" y="160.9">1N4148</text>
<text x="158.8" y="167.2">SW28</text>
<text x="158.8" y="169.8">SW_Push</text>
</g>
<g font-size="1.8" fill="#a90000">
<text x="190.4" y="39.1">1</text>
<text x="190.4" y="41.7">3</text>
<text x="199.3" y="39.1">2</text>
<text x="199.3" y="41.7">4</text>
<text x="250.1" y="39.1">2</text>
<text x="250.1" y="41.7">3</text>
<text x="190.4" y="44.2">5</text>
<text x="190.4" y="46.7">7</text>
<text x="199.3" y="44.2">6</text>
<text x="199.3" y="46.7">8</text>
<text x="189.8" y="51.8">11</text>
<text x="190.4" y="49.3">9</text>
<text x="198.7" y="49.3">10</text>
<text x="198.7" y="51.8">12</text>
<text x="189.8" y="54.4">13</text>
<text x="189.8" y="56.9">15</text>
<text x="189.8" y="59.4">17</text>
<text x="198.7" y="54.4">14</text>
<text x="198.7" y="56.9">16</text>
<text x="198.7" y="59.4">18</text>
<text x="189.8" y="62">19</text>
<text x="189.8" y="64.5">21</text>
<text x="198.7" y="62">20</text>
<text x="198.7" y="64.5">22</text>
<text x="189.8" y="67.1">23</text>
<text x="189.8" y="69.6">25</text>
<text x="198.7" y="67.1">24</text>
<text x="198.7" y="69.6">26</text>
<text x="189.8" y="72.1">27</text>
<text x="189.8" y="74.7">29</text>
<text x="189.8" y="77.2">31</text>
<text x="198.7" y="72.1">28</text>
<text x="198.7" y="74.7">30</text>
<text x="198.7" y="77.2">32</text>
<text x="189.8" y="79.8">33</text>
<text x="198.7" y="79.8">34</text>
<text x="180.3" y="119.1">S1</text>
<text x="180.3" y="114">S2</text>
<text x="193.6" y="114">B</text>
<text x="193.6" y="116.6">C</text>
<text x="193.7" y="119.1">A</text>
<text x="236" y="116.2" transform="rotate(-90 236 116.2)">T</text>
<text x="238.5" y="116.9" transform="rotate(-90 238.5 116.9)">R1</text>
<text x="241" y="116.9" transform="rotate(-90 241 116.9)">R2</text>
<text x="243.6" y="116.3" transform="rotate(-90 243.6 116.3)">S</text>
<text x="260.1" y="116.2" transform="rotate(-90 260.1 116.2)">T</text>
<text x="262.6" y="116.9" transform="rotate(-90 262.6 116.9)">R1</text>
<text x="265.2" y="116.9" transform="rotate(-90 265.2 116.9)">R2</text>
<text x="267.7" y="116.3" transform="rotate(-90 267.7 116.3)">S</text>
</g>
</svg>
